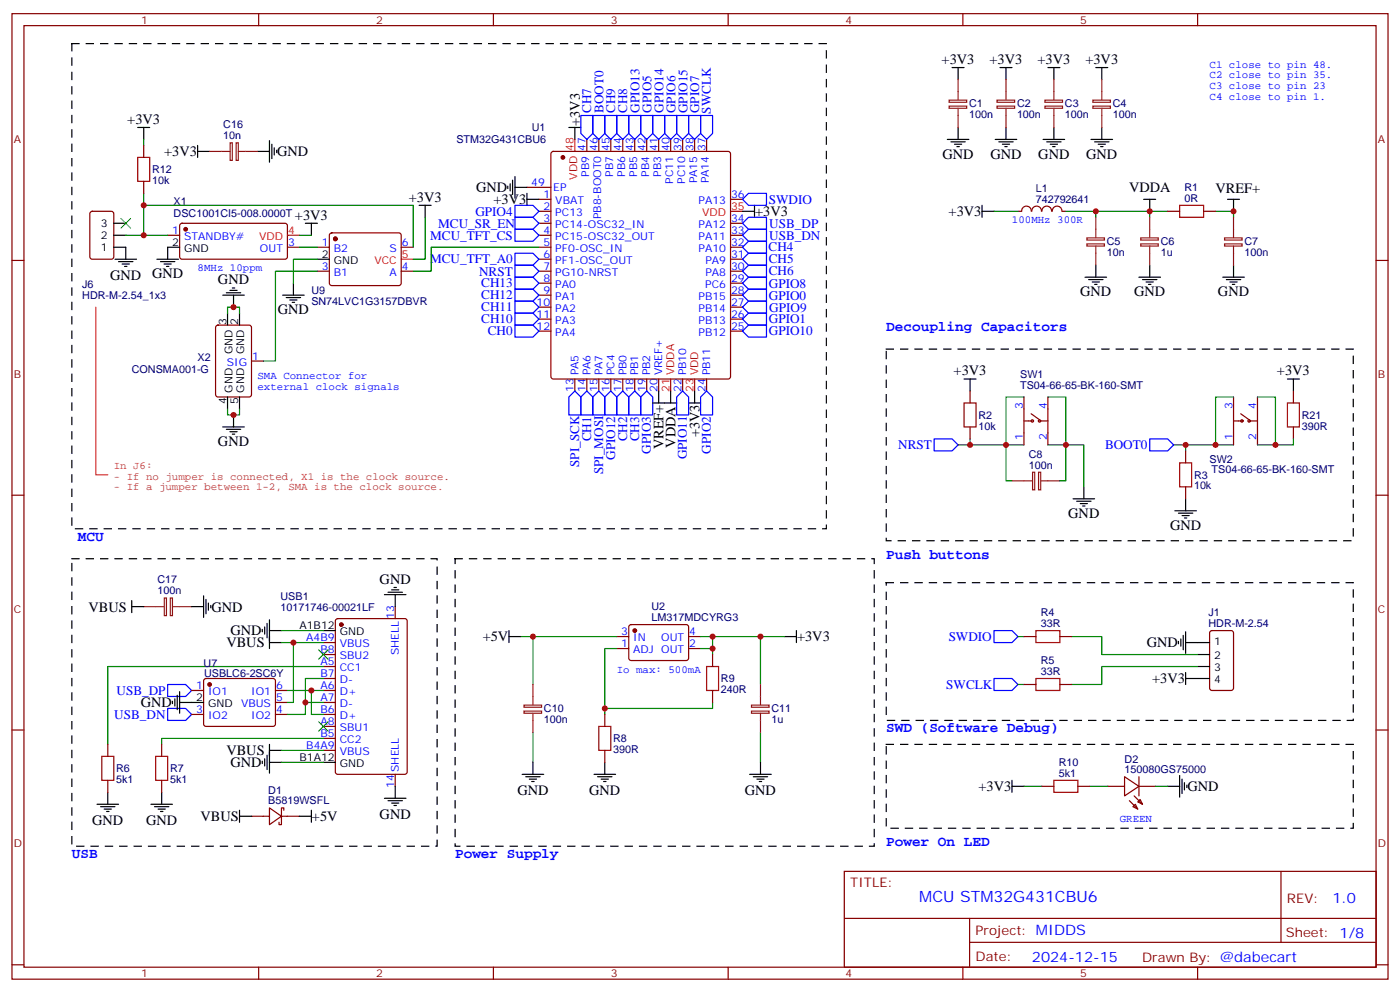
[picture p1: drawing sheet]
<svg xmlns="http://www.w3.org/2000/svg" width="412mm" height="292mm" viewBox="0 0 412 292" stroke-linecap="round" stroke-linejoin="round" font-family="sans-serif">
<g fill="none" stroke="#870000" stroke-width=".35">
<path d="M3.5 4h405.4v284.4h-405.4zM7.1 7.5h398.2v277.3h-398.2zM76.2 4v3.5M145.3 4v3.5M214.5 4v3.5M283.6 4v3.5M352.8 4v3.5M42.3 42.8v3.6M42.3 53.4v3.5M155.2 55.2h7.1M158.7 58.7h3.6M162.5 44.8l.5-.2h51.5l.5 .2 .2 .5v65.6l-.2 .5-.5 .2h-51.5l-.5-.2-.2-.5v-65.6z"/>
<path d="M172.9 41.1v3.5M176.4 41.1v3.5M179.9 41.1v3.5M183.4 41.1v3.5M187 41.1v3.5M190.5 41.1v3.5M194 41.1v3.5M197.6 41.1v3.5M201.1 41.1v3.5M204.6 41.1v3.5M208.1 41.1v3.5M215.2 58.7h3.5"/>
<path d="M3.5 76.7h3.6M26.7 62.4l.5-.2h5.6l.7 .5v12.9l-.4 .7h-5.9l-.7-.4v-13zM49.4 69.3h3.5M53.2 66l.4-.2h30.6l.5 .7-.1 9.4-.6 .4h-30.7l-.4-.7v-9.1zM84.7 72.8h3.5M93.5 72.8h3.5M93.5 79.9h3.5M97.2 68.8l.5-.2h19.8l.5 .2 .2 .5-.1 14.4-.6 .4-20.1-.1-.4-.6v-14.1zM118.2 72.8h3.5M118.2 79.9h3.5M158.7 65.8h3.6M158.7 69.3h3.6"/>
<path d="M158.7 72.8h3.6M158.7 76.3h3.6M158.7 79.9h3.6M158.7 62.2h3.6M215.2 65.8h3.5M215.2 69.3h3.5M215.2 72.8h3.5M215.2 76.3h3.5M215.2 79.9h3.5M299.9 62.2h1M301 62.2a1.41 1.41 0 0 1 1.4-1.5 1.41 1.41 0 0 1 1.4 1.5M304 62.2a1.41 1.41 0 0 1 1.4-1.5 1.41 1.41 0 0 1 1.4 1.5"/>
<path d="M306.9 62.2a1.41 1.41 0 0 1 1.4-1.5 1.41 1.41 0 0 1 1.4 1.5M310 62.2a1.41 1.41 0 0 1 1.4-1.5 1.41 1.41 0 0 1 1.4 1.5M312.9 62.2h1.1M344 62.2h3.5M354.5 62.2h3.6M405.3 76.7h3.6M63.7 96l.5-.3h9.2l.6 .5 .1 20-.5 .7h-9.4l-.6-.5-.1-20zM158.7 83.4h3.6M158.7 86.9h3.6M158.7 90.5h3.6M158.7 94h3.6M158.7 97.5h3.6"/>
<path d="M215.2 83.4h3.5M215.2 86.9h3.5M215.2 90.5h3.5M215.2 94h3.5M215.2 97.5h3.5M74.1 106.3h3.5M169.3 111.6v3.5M172.9 111.6v3.5M176.4 111.6v3.5M179.9 111.6v3.5M183.4 111.6v3.5M187 111.6v3.5"/>
<path d="M190.5 111.6v3.5M194 111.6v3.5M201.1 111.6v3.5M208.1 111.6v3.5M285.8 115.1v3.6M301.6 116.9v14.1M308.7 116.9v14.1M363.4 116.9v14.1M370.4 116.9v14.1M381 115.1v3.6M285.8 125.7v3.6M301.6 124h2.5"/>
<path d="M303.7 121.8l2.5 1.8M306.2 124h2.5M349.2 132.8v3.5M363.4 124h2.4M365.5 121.8l2.4 1.8M367.9 124h2.5M381 125.7v3.6M3.5 145.8h3.6M349.2 143.4v3.5M405.3 145.8h3.6M116.4 178.6v3.6M95.2 189.2h3.6"/>
<path d="M95.2 192.8h3.6M95.2 196.3h3.6M95.2 199.8h3.6M99 182.4l.5-.2h19.7l.7 .4v44.7l-.4 .7h-20l-.7-.4v-44.7zM181.7 191h3.5M181.7 187.5h3.5M185.4 184.1l.5-.2 16.5 .1 .4 .6v9.5l-.7 .4h-16.5l-.4-.7v-9.2zM202.8 191h3.6M202.8 187.5h3.6M209.9 192.8v3.5M301.6 187.5h3.6M312.2 187.5h3.5"/>
<path d="M356.5 185.9l.5-.2h5.7l.6 .4 .1 16.5-.5 .7h-5.9l-.6-.4-.1-16.5zM3.5 215h3.6M31.7 219.2v3.5M47.6 219.2v3.5M56.4 203.3h3.6M56.4 210.4h3.6M60.2 200l.5-.2 20 .1 .4 .6v13l-.7 .4h-20l-.4-.7v-12.7zM81.1 203.3h3.6M81.1 206.9h3.6M81.1 210.4h3.6M95.2 203.3h3.6M95.2 206.9h3.6"/>
<path d="M95.2 210.4h3.6M95.2 213.9h3.6M95.2 217.5h3.6M178.2 210.4v3.5M209.9 203.3v3.6M301.6 201.6h3.6M312.2 201.6h3.5M405.3 215h3.6M31.7 229.8v3.5M47.6 229.8v3.5M79.4 237.9l3.5 2.5-3.5 2.5zM83.6 238.6v-.7h-.7v5h-.7v-.8"/>
<path d="M95.2 221h3.6M116.4 228v3.6M178.2 221v3.5M306.9 231.6h3.5M317.5 231.6h3.5M326.3 231.6h5M331.3 228.7l4.2 2.9-4.2 2.8zM332.7 235.8l2.4 2.5M333.7 237.6l.7-.7 .7 1.4zM334.1 234.4l2.4 2.5M335.1 236.1l.7-.7 .7 1.5zM335.5 231.6h4.9"/>
<path d="M335.5 228.7v5.7M74.1 240.4h5.3M82.9 240.4h5.3M248.7 256.6h156.6v28.2h-156.6zM377.3 256.6v20.9M248.7 270.5h156.5M285.6 277.5h119.6M285.6 270.5v14.1M3.5 284.1h3.6M76.2 284.8v3.6M145.3 284.8v3.6M214.5 284.8v3.6"/>
<path d="M283.6 284.8v3.6M352.8 284.8v3.6M405.3 284.1h3.6"/>
<circle cx="304.1" cy="124" r=".35"/>
<circle cx="306.2" cy="124" r=".35"/>
<circle cx="365.8" cy="124" r=".35"/>
<circle cx="367.9" cy="124" r=".35"/>
</g>
<path d="M169.3 41.1v3.5M84.7 69.3h3.5M118.2 76.3h3.5M215.2 62.2h3.5M197.6 111.6v3.5M204.6 111.6v3.5" fill="none" stroke="#f00" stroke-width=".35"/>
<g fill="#870000" stroke="#870000" stroke-width=".35">
<circle cx="165.8" cy="46.4" r=".53"/>
<circle cx="187" cy="185.7" r=".53"/>
<circle cx="54.7" cy="67.5" r=".53"/>
<circle cx="100.5" cy="183.9" r=".53"/>
<circle cx="61.7" cy="201.6" r=".53"/>
<circle cx="98.8" cy="70.3" r=".53"/>
</g>
<g fill="none" stroke="#000" stroke-width=".35">
<path d="M280.5 19.9h3.5M282.2 19.9v3.5M294.6 19.9h3.5M296.3 19.9v3.5M308.7 19.9h3.5M310.4 19.9v3.5M322.8 19.9h3.5M324.6 19.9v3.5M40.6 37.5h3.5M42.3 37.5v3.6M167.6 37.5h3.5M169.3 37.5v3.6"/>
<path d="M282.2 37.5v3.6M296.3 37.5v3.6M310.4 37.5v3.6M324.6 37.5v3.6M58.2 44.6h3.5M58.2 42.8v3.6M75.8 44.6h3.6M79.4 41.4v6.4M80.1 42.5v4.2M80.8 43.5v2.1M81.5 44.2v.7M149.6 54.8v.7"/>
<path d="M150.3 54.1v2.1M151 53.1v4.2M151.7 55.2h3.5M151.7 52v6.3M155.2 58.7h3.5M155.2 56.9v3.6M279 41.1h6.4M280.1 41.8h4.2M281.2 42.5h2.1M281.9 43.2h.7M293.2 41.1h6.3M294.2 41.8h4.2"/>
<path d="M295.3 42.5h2.1M296 43.2h.7M307.3 41.1h6.3M308.3 41.8h4.3M309.4 42.5h2.1M310.1 43.2h.7M321.4 41.1h6.3M322.4 41.8h4.3M323.5 42.5h2.1M324.2 43.2h.7M336.9 58.7h3.5M338.7 58.7v3.5"/>
<path d="M361.6 58.7h3.5M363.4 58.7v3.5M33.5 72.8h3.5v3.5M33.5 65.8h3.5M33.5 69.3h3.5M33.9 76.3h6.3M34.9 77h4.3M36 77.8h2.1M36.7 78.5h.7M46.2 76.3h6.4M47.3 77h4.2M48.3 77.8h2.1"/>
<path d="M49 78.5h.7M52.9 72.8h-3.5v3.5M90 65.8h3.5M91.7 65.8v3.5M93.5 76.3h3.5M123.5 60.5h3.5M125.2 60.5v3.5M218.7 62.2h3.5M222.2 60.5v3.5M289.3 62.2h3.5M289.3 60.5v3.5M322.8 78.1v3.5"/>
<path d="M338.7 78.1v3.5M363.4 78.1v3.5M65.6 86.9h6.4M66.7 86.2h4.2M67 92.2v3.5M67.7 85.5h2.1M68.4 84.8h.7M68.8 86.9v3.6M70.6 92.2v3.5M83.3 86.9h6.3M84.3 87.6h4.2M85.4 88.3h2.1"/>
<path d="M86.1 89h.7M86.4 83.4v3.5M319.6 81.6h6.4M320.7 82.3h4.2M321.7 83h2.1M322.4 83.7h.7M335.5 81.6h6.3M336.5 82.3h4.3M337.6 83h2.1M338.3 83.7h.7M360.2 81.6h6.3M361.2 82.3h4.3"/>
<path d="M362.3 83h2.1M363 83.7h.7M67 116.9v3.5M70.6 116.9v3.5M192.3 118.7h7M194 115.1v3.6M197.6 115.1v3.6M202.8 118.7h3.6M204.6 115.1v3.6M284 111.6h3.5M285.8 111.6v3.5M379.2 111.6h3.6"/>
<path d="M381 111.6v3.5M65.6 125.7h6.4M66.7 126.4h4.2M67.7 127.1h2.1M68.4 127.8h.7M68.8 122.2v3.5M316.1 146.9h6.3M317.1 147.6h4.3M318.2 148.3h2.1M318.9 149h.7M319.3 143.4v3.5M346.1 150.4h6.3"/>
<path d="M347.1 151.1h4.3M348.2 151.8h2.1M348.9 152.5h.7M349.2 146.9v3.5M38.8 178.6h3.5M38.8 176.9v3.5M56.4 178.6h3.6M60 175.5v6.3M60.7 176.5v4.3M61.4 177.6v2.1M62.1 178.3v.7M113.2 175.1h6.4"/>
<path d="M114.3 174.4h4.2M115.4 173.7h2.1M116.1 173h.7M116.4 175.1v3.5M77.3 185.3v.8M78 184.6v2.2M78.7 183.6v4.2M79.4 189.2h3.5M79.4 185.7h3.5M79.4 182.5v8.5M95.2 185.7h3.6M149.9 187.5h3.6"/>
<path d="M149.9 185.7v3.5M231.1 187.5h3.5M234.6 185.7v3.5M347.1 188.9v.7M347.8 188.2v2.1M348.5 187.1v4.2M349.2 186.1v6.3M349.2 198v3.6M349.2 189.2h7.1M349.2 199.8h7.1M352.8 192.8h3.5M352.8 196.3h3.5"/>
<path d="M50.8 206.5v.7M51.5 205.8v2.1M52.2 204.8v4.2M52.9 206.9h7.1M52.9 203.7v6.3M79.4 219.2v8.5M28.6 236.9h6.3M29.6 237.6h4.3M30.7 238.3h2.1M31.4 239h.7M31.7 233.3v3.6M44.4 236.9h6.4"/>
<path d="M45.5 237.6h4.2M46.6 238.3h2.1M47.3 239h.7M47.6 233.3v3.6M70.6 238.6v3.5M77.3 224.2v.7M78 223.4v2.2M78.7 222.4v4.2M79.4 221h3.5M79.4 224.5h3.5M91.7 238.6v3.5M95.2 224.5h3.6"/>
<path d="M113.2 235.1h6.4M114.3 235.8h4.2M115.4 236.5h2.1M116.1 237.2h.7M116.4 231.6v3.5M153.8 228h6.4M154.9 228.7h4.2M155.9 229.4h2.1M156.6 230.2h.7M157 224.5v3.5M175 228h6.3M176 228.7h4.3"/>
<path d="M177.1 229.4h2.1M177.8 230.2h.7M178.2 224.5v3.5M220.8 228h6.4M221.9 228.7h4.2M223 229.4h2.1M223.7 230.2h.7M224 224.5v3.5M298.1 231.6h3.5M298.1 229.8v3.5M344 231.6h3.5M347.5 228.4v6.3"/>
<path d="M348.2 229.4v4.3M348.9 230.5v2.1M349.6 231.2v.7M70.6 240.4h3.5M88.2 240.4h3.5"/>
</g>
<g fill="none" stroke="#008700" stroke-width=".35">
<path d="M42.3 41.1v1.7M42.3 56.9v12.4M37 69.3h12.4M42.3 60.5h79.4v12.3M88.2 69.3h3.5M88.2 72.8h5.3M93.5 76.3h-7.1v7.1M93.5 79.9h-12.4v26.4h-3.5M125.2 64v12.3h-3.5M158.7 72.8h-31.7v7.1h-5.3M292.8 62.2h7.1M314 62.2h8.8v1.8"/>
<path d="M322.8 62.2h15.9v1.8M338.7 62.2h5.3M358.1 62.2h5.3v1.8M67 92.2v-1.7h3.6v1.7M301.6 116.9h-5.3v24.7h1.8M308.7 116.9h5.3v24.7h-1.8M363.4 116.9h-5.3v14.1M370.4 116.9h5.3v14.1M67 120.4v1.8h3.6v-1.8M282.2 131h3.6M285.8 129.3v1.7h15.8M308.7 131h10.6v12.4"/>
<path d="M345.7 131h3.5v1.8M349.2 131h14.2M381 129.3v1.7h-10.6M82.9 185.7h12.3M82.9 189.2h12.3M86.4 189.2v17.7h-1.7M95.2 196.3h-63.5v22.9M95.2 199.8h-5.2v10.6h-5.3M153.5 187.5h28.2M157 187.5v14.1M181.7 191h-3.5v19.4M206.4 191h3.5v1.8"/>
<path d="M206.4 187.5h3.5v3.5M209.9 187.5h14.1v14.1M224 187.5h7.1M299.9 187.5h1.7M315.7 187.5h8.9v5.3h28.2M352.8 196.3h-28.2v5.3h-8.9M84.7 203.3h10.5M90 206.9h5.2M91.7 203.3v7.1h3.5M95.2 217.5h-47.6v1.7M157 215.7v8.8M209.9 206.9v1.7h-31.7"/>
<path d="M224 215.7v8.8M299.9 201.6h1.7M82.9 221h12.3M82.9 224.5h12.3M301.6 231.6h5.3M321 231.6h5.3M340.4 231.6h3.6"/>
</g>
<g fill="none" stroke="#00f" stroke-width=".35">
<path d="M171.1 34h3.5v5.3l-1.7 1.8-1.8-1.8zM174.6 34h3.6v5.3l-1.8 1.8-1.8-1.8zM178.2 34h3.5v5.3l-1.8 1.8-1.7-1.8zM181.7 34h3.5v5.3l-1.8 1.8-1.7-1.8zM185.2 34h3.5v5.3l-1.7 1.8-1.8-1.8zM188.7 34h3.6v5.3l-1.8 1.8-1.8-1.8zM192.3 34h3.5v5.3l-1.8 1.8-1.7-1.8zM195.8 34h3.5v5.3l-1.7 1.8-1.8-1.8zM199.3 34h3.5v5.3l-1.7 1.8-1.8-1.8zM202.8 34h3.6v5.3l-1.8 1.8-1.8-1.8zM206.4 34h3.5v5.3l-1.8 1.8-1.7-1.8zM218.7 58.7l1.8-1.8h5.3v3.6h-5.3z"/>
<path d="M151.7 78.1h5.3l1.7 1.8-1.7 1.7h-5.3zM151.7 64h5.3l1.7 1.8-1.7 1.7h-5.3zM151.7 60.5h5.3l1.7 1.7-1.7 1.8h-5.3zM151.7 67.5h5.3l1.7 1.8-1.7 1.7h-5.3zM151.7 74.6h5.3l1.7 1.7-1.7 1.8h-5.3zM218.7 65.8l1.8-1.8h5.3v3.5h-5.3zM218.7 69.3l1.8-1.8h5.3v3.5h-5.3zM218.7 79.9l1.8-1.8h5.3v3.5h-5.3zM218.7 76.3l1.8-1.7h5.3v3.5h-5.3zM218.7 72.8l1.8-1.8h5.3v3.6h-5.3zM151.7 81.6h5.3l1.7 1.8-1.7 1.8h-5.3zM151.7 85.2h5.3l1.7 1.7-1.7 1.8h-5.3z"/>
<path d="M151.7 88.7h5.3l1.7 1.8-1.7 1.7h-5.3zM151.7 92.2h5.3l1.7 1.8-1.7 1.7h-5.3zM151.7 95.7h5.3l1.7 1.8-1.7 1.8h-5.3zM218.7 97.5l1.8-1.8h5.3v3.6h-5.3zM218.7 94l1.8-1.8h5.3v3.5h-5.3zM218.7 90.5l1.8-1.8h5.3v3.5h-5.3zM218.7 86.9l1.8-1.7h5.3v3.5h-5.3zM218.7 83.4l1.8-1.8h5.3v3.6h-5.3zM169.3 115.1l1.8 1.8v5.3h-3.5v-5.3zM172.9 115.1l1.7 1.8v5.3h-3.5v-5.3zM174.6 116.9l1.8-1.8 1.8 1.8v5.3h-3.6zM179.9 115.1l1.8 1.8v5.3h-3.5v-5.3z"/>
<path d="M183.4 115.1l1.8 1.8v5.3h-3.5v-5.3zM187 115.1l1.7 1.8v5.3h-3.5v-5.3zM190.5 115.1l1.8 1.8v5.3h-3.6v-5.3zM201.1 115.1l1.7 1.8v5.3h-3.5v-5.3zM208.1 115.1l1.8 1.8v5.3h-3.5v-5.3zM275.2 129.3h5.3l1.7 1.7-1.7 1.8h-5.3zM338.7 129.3h5.3l1.7 1.7-1.7 1.8h-5.3zM292.8 185.7h5.3l1.8 1.8-1.8 1.7h-5.3zM292.8 199.8h5.3l1.8 1.8-1.8 1.7h-5.3zM49.4 208.6h5.3l1.7 1.8-1.7 1.8h-5.3zM49.4 201.6h5.3l1.7 1.7-1.7 1.8h-5.3z"/>
</g>
<path d="M21.2 12.8h222.2v142.9h-222.2zM261.1 102.8h137.5v56.4h-137.5zM21.2 164.5h107.6v84.7h-107.6zM134.1 164.5h123.4v84.7h-123.4zM261.1 171.6h137.5v40.6h-137.5zM261.1 219.2h137.5v24.7h-137.5z" fill="none" stroke="#000" stroke-width=".35" stroke-dasharray="2.1 2.1"/>
<path d="M35.6 64.3l2.9 2.9M38.5 64.3l-2.9 2.9M93.8 191.3l2.9 2.9M96.7 191.3l-2.9 2.9M93.8 212.5l2.9 2.8M96.7 212.5l-2.9 2.8" fill="none" stroke="#3c3" stroke-width=".35"/>
<path d="M28.2 90.5v49.3h3.5" fill="none" stroke="#c33" stroke-width=".35"/>
<g fill="none" stroke="#8c2424" stroke-width=".35">
<path d="M279.6 29.5h5.2v.6h-5.2zM279.6 31.3h5.2v.6h-5.2zM282.2 23.4v6M282.2 31.9v5.6M293.7 29.5h5.2v.6h-5.2zM293.7 31.3h5.2v.6h-5.2zM296.3 23.4v6M296.3 31.9v5.6M307.8 29.5h5.2v.6h-5.2zM307.8 31.3h5.2v.6h-5.2zM310.4 23.4v6M310.4 31.9v5.6"/>
<path d="M321.9 29.5h5.2v.6h-5.2zM321.9 31.3h5.2v.6h-5.2zM324.6 23.4v6M324.6 31.9v5.6M61.7 44.6h6M67.8 42.1h.6v5.1h-.6zM69.6 42.1h.6v5.1h-.6zM70.2 44.6h5.6M320.1 70.1h5.2v.6h-5.2zM320.1 71.8h5.2v.7h-5.2zM322.8 64v6M322.8 72.5v5.6"/>
<path d="M336 70.1h5.2v.6h-5.2zM336 71.8h5.2v.7h-5.2zM338.7 64v6M338.7 72.5v5.6M360.7 70.1h5.2v.6h-5.2zM360.7 71.8h5.2v.7h-5.2zM363.4 64v6M363.4 72.5v5.6M304.2 139.1h.6v5.2h-.6zM305.9 139.1h.7v5.2h-.7zM298.1 141.6h6M306.6 141.6h5.6"/>
<path d="M42.3 178.6h6M48.4 176.1h.6v5.2h-.6zM50.2 176.1h.6v5.2h-.6zM50.8 178.6h5.6M154.3 207.6h5.2v.7h-5.2zM154.3 209.4h5.2v.6h-5.2zM157 201.6v6M157 210v5.7M221.4 207.6h5.2v.7h-5.2zM221.4 209.4h5.2v.6h-5.2zM224 201.6v6M224 210v5.7"/>
</g>
<path d="M40.6 46.4h3.5v7h-3.5zM347.5 60.5h7v3.5h-7zM284 118.7h3.5v7h-3.5zM379.2 118.7h3.6v7h-3.6zM347.5 136.3h3.5v7.1h-3.5zM208.1 196.3h3.6v7h-3.6zM305.2 185.7h7v3.5h-7zM305.2 199.8h7v3.5h-7zM176.4 213.9h3.5v7.1h-3.5zM30 222.7h3.5v7.1h-3.5zM45.9 222.7h3.5v7.1h-3.5zM310.4 229.8h7.1v3.5h-7.1z" fill="none" stroke="#a10000" stroke-width=".35"/>
<g fill="#c00">
<circle cx="322.8" cy="62.2" r=".88"/>
<circle cx="338.7" cy="62.2" r=".88"/>
<circle cx="285.8" cy="131" r=".88"/>
<circle cx="349.3" cy="131" r=".88"/>
<circle cx="157" cy="187.5" r=".88"/>
<circle cx="209.9" cy="191" r=".88"/>
<circle cx="178.2" cy="208.6" r=".88"/>
<circle cx="209.9" cy="187.5" r=".88"/>
<circle cx="224" cy="187.5" r=".88"/>
<circle cx="68.8" cy="122.2" r=".88"/>
<circle cx="68.8" cy="90.5" r=".88"/>
<circle cx="42.3" cy="69.3" r=".88"/>
<circle cx="296.3" cy="131" r=".88"/>
<circle cx="314" cy="131" r=".88"/>
<circle cx="358.1" cy="131" r=".88"/>
<circle cx="363.4" cy="62.2" r=".88"/>
<circle cx="375.7" cy="131" r=".88"/>
<circle cx="86.4" cy="189.2" r=".88"/>
<circle cx="90" cy="206.9" r=".88"/>
<circle cx="91.7" cy="203.3" r=".88"/>
<circle cx="42.3" cy="60.5" r=".88"/>
</g>
<text font-size="4.6" fill="#00f" x="270.8" y="265.6">MCU STM32G431CBU6</text>
<g font-size="4.2">
<text x="277.4" y="18.8">+3V3</text>
<text x="291.5" y="18.8">+3V3</text>
<text x="305.6" y="18.8">+3V3</text>
<text x="319.7" y="18.8">+3V3</text>
<text x="37.5" y="36.4">+3V3</text>
<text x="170.8" y="37.1" transform="rotate(-90 170.8 37.1)">+3V3</text>
<text x="48.4" y="46">+3V3</text>
<text x="81.7" y="46">GND</text>
<text x="277.6" y="46.7">GND</text>
<text x="291.7" y="46.7">GND</text>
<text x="305.9" y="46.7">GND</text>
<text x="320" y="46.7">GND</text>
<text x="120.4" y="59.4">+3V3</text>
<text x="140.2" y="56.6">GND</text>
<text x="332.6" y="56.6">VDDA</text>
<text x="358.1" y="56.9">VREF+</text>
<text x="86.9" y="64.7">+3V3</text>
<text x="145.4" y="60.1">+3V3</text>
<text x="222.4" y="63.7">+3V3</text>
<text x="279.4" y="63.7">+3V3</text>
<text x="32.5" y="82.4">GND</text>
<text x="44.8" y="82">GND</text>
<text x="64.2" y="83.7">GND</text>
<text x="318.2" y="87.3">GND</text>
<text x="334.1" y="87.3">GND</text>
<text x="358.8" y="87.3">GND</text>
<text x="81.8" y="92.6">GND</text>
<text x="280.9" y="110.5">+3V3</text>
<text x="376.2" y="110.5">+3V3</text>
<text x="64.2" y="131.4">GND</text>
<text x="199" y="131.9" transform="rotate(-90 199 131.9)">VDDA</text>
<text x="206.1" y="128.8" transform="rotate(-90 206.1 128.8)">+3V3</text>
<text x="195.5" y="132.3" transform="rotate(-90 195.5 132.3)">VREF+</text>
<text x="314.7" y="152.5">GND</text>
<text x="344.7" y="156.1">GND</text>
<text x="111.8" y="171.9">GND</text>
<text x="26.1" y="180.1">VBUS</text>
<text x="62.3" y="180.1">GND</text>
<text x="66.7" y="190.7">VBUS</text>
<text x="67.9" y="187.1">GND</text>
<text x="142.2" y="188.9">+5V</text>
<text x="234.8" y="188.9">+3V3</text>
<text x="337.8" y="190.7">GND</text>
<text x="339.4" y="201.3">+3V3</text>
<text x="41.5" y="208.3">GND</text>
<text x="66.7" y="222.4">VBUS</text>
<text x="67.9" y="225.9">GND</text>
<text x="288.2" y="233">+3V3</text>
<text x="349.8" y="233">GND</text>
<text x="152.4" y="234.1">GND</text>
<text x="173.6" y="234.1">GND</text>
<text x="219.4" y="234.1">GND</text>
<text x="27.2" y="243">GND</text>
<text x="43" y="243">GND</text>
<text x="59.1" y="241.8">VBUS</text>
<text x="91.9" y="241.8">+5V</text>
<text x="111.8" y="241.2">GND</text>
</g>
<g font-size="4.2" fill="#00f">
<text x="261.1" y="97.5">Decoupling Capacitors</text>
<text x="22.9" y="159.2">MCU</text>
<text x="261.1" y="164.5">Push buttons</text>
<text x="261.1" y="215.7">SWD (Software Debug)</text>
<text x="261.1" y="249.2">Power On LED</text>
<text x="21.2" y="252.7">USB</text>
<text x="134.1" y="252.7">Power Supply</text>
<text x="392.5" y="265.9">1.0</text>
<text x="304" y="283.2">2024-12-15</text>
</g>
<g font-size="3.9" fill="#00f">
<text x="174.1" y="33.3" transform="rotate(-90 174.1 33.3)">CH7</text>
<text x="177.8" y="33.3" transform="rotate(-90 177.8 33.3)">BOOT0</text>
<text x="181.2" y="33.3" transform="rotate(-90 181.2 33.3)">CH9</text>
<text x="184.7" y="33.3" transform="rotate(-90 184.7 33.3)">CH8</text>
<text x="188.4" y="33.2" transform="rotate(-90 188.4 33.2)">GPIO13</text>
<text x="191.9" y="33.2" transform="rotate(-90 191.9 33.2)">GPIO5</text>
<text x="195.5" y="33.2" transform="rotate(-90 195.5 33.2)">GPIO14</text>
<text x="199" y="33.3" transform="rotate(-90 199 33.3)">GPIO6</text>
<text x="202.5" y="33.3" transform="rotate(-90 202.5 33.3)">GPIO15</text>
<text x="206" y="33.3" transform="rotate(-90 206 33.3)">GPIO7</text>
<text x="209.4" y="33.5" transform="rotate(-90 209.4 33.5)">SWCLK</text>
<text x="226.5" y="60">SWDIO</text>
<text x="140" y="63.5">GPIO4</text>
<text x="126.7" y="70.5">MCU_TFT_CS</text>
<text x="129.1" y="67.1">MCU_SR_EN</text>
<text x="226.6" y="70.6">USB_DN</text>
<text x="226.6" y="67.1">USB_DP</text>
<text x="126.7" y="77.6">MCU_TFT_A0</text>
<text x="226.4" y="74">CH4</text>
<text x="226.5" y="77.5">CH5</text>
<text x="141.1" y="81.1">NRST</text>
<text x="226.5" y="81.1">CH6</text>
<text x="141.8" y="84.6">CH13</text>
<text x="141.8" y="88.2">CH12</text>
<text x="226.5" y="88.3">GPIO0</text>
<text x="226.5" y="84.7">GPIO8</text>
<text x="141.8" y="91.7">CH11</text>
<text x="141.8" y="95.2">CH10</text>
<text x="226.5" y="95.2">GPIO1</text>
<text x="226.6" y="91.9">GPIO9</text>
<text x="143.7" y="98.8">CH0</text>
<text x="226.5" y="98.8">GPIO10</text>
<text x="174.1" y="130" transform="rotate(-90 174.1 130)">CH1</text>
<text x="184.7" y="130" transform="rotate(-90 184.7 130)">CH2</text>
<text x="188.2" y="130" transform="rotate(-90 188.2 130)">CH3</text>
<text x="170.6" y="137.5" transform="rotate(-90 170.6 137.5)">SPI_SCK</text>
<text x="181.2" y="135.4" transform="rotate(-90 181.2 135.4)">GPIO12</text>
<text x="191.8" y="133.6" transform="rotate(-90 191.8 133.6)">GPIO3</text>
<text x="202.3" y="135.3" transform="rotate(-90 202.3 135.3)">GPIO11</text>
<text x="209.4" y="133.6" transform="rotate(-90 209.4 133.6)">GPIO2</text>
<text x="264.6" y="132.3">NRST</text>
<text x="325.5" y="132.2">BOOT0</text>
<text x="177.6" y="139.6" transform="rotate(-90 177.6 139.6)">SPI_MOSI</text>
<text x="279.4" y="188.7">SWDIO</text>
<text x="278.8" y="202.8">SWCLK</text>
<text x="34.3" y="204.6">USB_DP</text>
<text x="33.7" y="211.6">USB_DN</text>
</g>
<g font-size="3.9" fill="#800">
<text x="250.5" y="261.2">TITLE:</text>
<text x="379.1" y="265.9">REV:</text>
<text x="287.4" y="275.4">Project: MIDDS</text>
<text x="378.7" y="276">Sheet: 1/8</text>
<text x="287.4" y="283.1">Date:</text>
<text x="336.4" y="283.2">Drawn By: @dabecart</text>
</g>
<g font-size="3.2" fill="#800">
<text x="41.6" y="7">1</text>
<text x="110.8" y="7">2</text>
<text x="179.9" y="7">3</text>
<text x="249.1" y="7">4</text>
<text x="318.2" y="7">5</text>
<text x="4.1" y="42.1">A</text>
<text x="405.9" y="42.1">A</text>
<text x="4.1" y="111.3">B</text>
<text x="405.9" y="111.3">B</text>
<text x="4.1" y="180.4">C</text>
<text x="405.9" y="180.4">C</text>
<text x="4.1" y="249.6">D</text>
<text x="405.9" y="249.6">D</text>
<text x="41.6" y="287.8">1</text>
<text x="110.8" y="287.8">2</text>
<text x="179.9" y="287.8">3</text>
<text x="249.1" y="287.8">4</text>
<text x="318.2" y="287.8">5</text>
</g>
<g font-size="3.2" fill="#00f">
<text x="356.3" y="19.9">C1 close to pin 48.</text>
<text x="356.3" y="23.1">C2 close to pin 35.</text>
<text x="356.3" y="26.2">C3 close to pin 23</text>
<text x="356.3" y="29.4">C4 close to pin 1.</text>
<text x="172.5" y="44.4" transform="rotate(-90 172.5 44.4)">47</text>
<text x="176" y="44.4" transform="rotate(-90 176 44.4)">46</text>
<text x="179.6" y="44.4" transform="rotate(-90 179.6 44.4)">45</text>
<text x="183.1" y="44.4" transform="rotate(-90 183.1 44.4)">44</text>
<text x="186.6" y="44.4" transform="rotate(-90 186.6 44.4)">43</text>
<text x="190.1" y="44.4" transform="rotate(-90 190.1 44.4)">42</text>
<text x="193.7" y="44.4" transform="rotate(-90 193.7 44.4)">41</text>
<text x="197.2" y="44.4" transform="rotate(-90 197.2 44.4)">40</text>
<text x="200.7" y="44.4" transform="rotate(-90 200.7 44.4)">39</text>
<text x="204.3" y="44.4" transform="rotate(-90 204.3 44.4)">38</text>
<text x="207.8" y="44.4" transform="rotate(-90 207.8 44.4)">37</text>
<text x="173.6" y="52" transform="rotate(-90 173.6 52)">PB9</text>
<text x="180.6" y="52" transform="rotate(-90 180.6 52)">PB7</text>
<text x="184.1" y="52" transform="rotate(-90 184.1 52)">PB6</text>
<text x="187.7" y="52" transform="rotate(-90 187.7 52)">PB5</text>
<text x="191.2" y="52" transform="rotate(-90 191.2 52)">PB4</text>
<text x="194.7" y="52" transform="rotate(-90 194.7 52)">PB3</text>
<text x="156.5" y="54.8">49</text>
<text x="160.1" y="58.3">1</text>
<text x="163" y="56.2">EP</text>
<text x="198.3" y="54.1" transform="rotate(-90 198.3 54.1)">PC11</text>
<text x="201.8" y="54.1" transform="rotate(-90 201.8 54.1)">PC10</text>
<text x="205.3" y="54" transform="rotate(-90 205.3 54)">PA15</text>
<text x="208.8" y="54" transform="rotate(-90 208.8 54)">PA14</text>
<text x="215.4" y="58.3">36</text>
<text x="160.1" y="65.4">3</text>
<text x="160.1" y="61.9">2</text>
<text x="163.6" y="63.6">PC13</text>
<text x="163.6" y="60.1">VBAT</text>
<text x="177.1" y="64.6" transform="rotate(-90 177.1 64.6)">PB8-BOOT0</text>
<text x="205.8" y="60.1">PA13</text>
<text x="215.4" y="65.4">34</text>
<text x="298.1" y="65.8">100MHz 300R</text>
<text x="50.7" y="68.9">1</text>
<text x="54.2" y="70.7">STANDBY#</text>
<text x="160.1" y="68.9">4</text>
<text x="163.6" y="70.7">PC15-OSC32_OUT</text>
<text x="163.6" y="67.2">PC14-OSC32_IN</text>
<text x="205.8" y="67.2">PA12</text>
<text x="205.8" y="70.7">PA11</text>
<text x="215.4" y="68.9">33</text>
<text x="76.6" y="74.2">OUT</text>
<text x="84.8" y="72.5">3</text>
<text x="94.8" y="72.5">1</text>
<text x="98.3" y="74.2">B2</text>
<text x="114.7" y="74.2">S</text>
<text x="118.4" y="72.5">6</text>
<text x="160.1" y="76">6</text>
<text x="160.1" y="72.5">5</text>
<text x="163.6" y="77.8">PF1-OSC_OUT</text>
<text x="163.6" y="74.2">PF0-OSC_IN</text>
<text x="205.8" y="74.2">PA10</text>
<text x="207.8" y="77.8">PA9</text>
<text x="215.4" y="72.5">32</text>
<text x="215.4" y="76">31</text>
<text x="58.2" y="79.9">8MHz 10ppm</text>
<text x="94.8" y="79.5">3</text>
<text x="98.3" y="81.3">B1</text>
<text x="114.7" y="81.3">A</text>
<text x="118.4" y="79.5">4</text>
<text x="160.1" y="83">8</text>
<text x="160.1" y="79.5">7</text>
<text x="163.6" y="81.3">PG10-NRST</text>
<text x="207.8" y="81.3">PA8</text>
<text x="215.4" y="79.5">30</text>
<text x="215.4" y="83">29</text>
<text x="160.1" y="86.6">9</text>
<text x="163.6" y="88.3">PA1</text>
<text x="163.6" y="84.8">PA0</text>
<text x="205.8" y="88.3">PB15</text>
<text x="207.7" y="84.8">PC6</text>
<text x="215.4" y="86.6">28</text>
<text x="158.1" y="93.6">11</text>
<text x="158.1" y="90.1">10</text>
<text x="163.6" y="95.4">PA3</text>
<text x="163.6" y="91.9">PA2</text>
<text x="205.8" y="91.9">PB14</text>
<text x="205.8" y="95.4">PB13</text>
<text x="215.4" y="90.1">27</text>
<text x="215.4" y="93.6">26</text>
<text x="158.1" y="97.2">12</text>
<text x="163.6" y="98.9">PA4</text>
<text x="205.8" y="98.9">PB12</text>
<text x="215.4" y="97.2">25</text>
<text x="66.8" y="107.7">SIG</text>
<text x="74.3" y="106">1</text>
<text x="75.8" y="111.6">SMA Connector for</text>
<text x="170.4" y="110.6" transform="rotate(-90 170.4 110.6)">PA5</text>
<text x="173.9" y="110.6" transform="rotate(-90 173.9 110.6)">PA6</text>
<text x="177.4" y="110.6" transform="rotate(-90 177.4 110.6)">PA7</text>
<text x="181" y="110.6" transform="rotate(-90 181 110.6)">PC4</text>
<text x="184.5" y="110.6" transform="rotate(-90 184.5 110.6)">PB0</text>
<text x="188" y="110.6" transform="rotate(-90 188 110.6)">PB1</text>
<text x="191.6" y="110.6" transform="rotate(-90 191.6 110.6)">PB2</text>
<text x="195.1" y="110.6" transform="rotate(-90 195.1 110.6)">VREF+</text>
<text x="202.1" y="110.6" transform="rotate(-90 202.1 110.6)">PB10</text>
<text x="209.2" y="110.6" transform="rotate(-90 209.2 110.6)">PB11</text>
<text x="75.8" y="114.8">external clock signals</text>
<text x="169" y="115.5" transform="rotate(-90 169 115.5)">13</text>
<text x="172.5" y="115.5" transform="rotate(-90 172.5 115.5)">14</text>
<text x="176" y="115.5" transform="rotate(-90 176 115.5)">15</text>
<text x="179.6" y="115.5" transform="rotate(-90 179.6 115.5)">16</text>
<text x="183.1" y="115.5" transform="rotate(-90 183.1 115.5)">17</text>
<text x="186.6" y="115.5" transform="rotate(-90 186.6 115.5)">18</text>
<text x="190.1" y="115.5" transform="rotate(-90 190.1 115.5)">19</text>
<text x="193.7" y="115.5" transform="rotate(-90 193.7 115.5)">20</text>
<text x="200.7" y="115.5" transform="rotate(-90 200.7 115.5)">22</text>
<text x="207.8" y="115.5" transform="rotate(-90 207.8 115.5)">24</text>
<text x="301.3" y="120.4" transform="rotate(-90 301.3 120.4)">3</text>
<text x="308.3" y="120.4" transform="rotate(-90 308.3 120.4)">4</text>
<text x="363" y="120.4" transform="rotate(-90 363 120.4)">3</text>
<text x="370.1" y="120.4" transform="rotate(-90 370.1 120.4)">4</text>
<text x="301.3" y="129.5" transform="rotate(-90 301.3 129.5)">1</text>
<text x="308.3" y="129.5" transform="rotate(-90 308.3 129.5)">2</text>
<text x="363" y="129.5" transform="rotate(-90 363 129.5)">1</text>
<text x="370.1" y="129.5" transform="rotate(-90 370.1 129.5)">2</text>
<text x="116.1" y="182.2" transform="rotate(-90 116.1 182.2)">13</text>
<text x="90.2" y="188.9">A4B9</text>
<text x="100.1" y="190.6">VBUS</text>
<text x="183" y="190.6">1</text>
<text x="183" y="187.1">3</text>
<text x="186.5" y="188.9">IN</text>
<text x="194.8" y="188.9">OUT</text>
<text x="203" y="190.6">2</text>
<text x="203" y="187.1">4</text>
<text x="94.4" y="192.4">B8</text>
<text x="94.4" y="195.9">A5</text>
<text x="100.1" y="194.2">SBU2</text>
<text x="100.1" y="197.7">CC1</text>
<text x="117.5" y="193" transform="rotate(-90 117.5 193)">SHELL</text>
<text x="186.5" y="192.4">ADJ OUT</text>
<text x="57.8" y="203">1</text>
<text x="81.3" y="203">6</text>
<text x="94.4" y="199.5">B7</text>
<text x="94.4" y="203">A6</text>
<text x="100.1" y="201.2">D-</text>
<text x="181.7" y="198">Io max: 500mA</text>
<text x="61.3" y="204.8">IO1</text>
<text x="71" y="208.3">VBUS</text>
<text x="74" y="204.8">IO1</text>
<text x="81.3" y="206.5">5</text>
<text x="94.4" y="206.5">A7</text>
<text x="100.1" y="204.8">D+</text>
<text x="100.1" y="208.3">D-</text>
<text x="57.8" y="210">3</text>
<text x="61.3" y="211.8">IO2</text>
<text x="74" y="211.8">IO2</text>
<text x="81.3" y="210">4</text>
<text x="94.4" y="210">B6</text>
<text x="94.4" y="213.6">A8</text>
<text x="100.1" y="211.8">D+</text>
<text x="100.1" y="215.3">SBU1</text>
<text x="90.2" y="220.6">B4A9</text>
<text x="94.4" y="217.1">B5</text>
<text x="100.1" y="218.9">CC2</text>
<text x="100.1" y="222.4">VBUS</text>
<text x="117.5" y="227.3" transform="rotate(-90 117.5 227.3)">SHELL</text>
<text x="116.1" y="232.1" transform="rotate(-90 116.1 232.1)">14</text>
<text x="329.8" y="242.1">GREEN</text>
</g>
<g font-size="3.2" fill="#000080">
<text x="285.5" y="34.8">100n</text>
<text x="285.5" y="31.7">C1</text>
<text x="299.6" y="34.8">100n</text>
<text x="299.6" y="31.7">C2</text>
<text x="313.7" y="34.8">100n</text>
<text x="313.7" y="31.7">C3</text>
<text x="327.8" y="34.8">100n</text>
<text x="327.8" y="31.7">C4</text>
<text x="65.8" y="41">10n</text>
<text x="65.8" y="37.8">C16</text>
<text x="156.6" y="38.7">U1</text>
<text x="134.4" y="42.2">STM32G431CBU6</text>
<text x="44.8" y="51">R12</text>
<text x="44.8" y="54.2">10k</text>
<text x="305.1" y="59.6">742792641</text>
<text x="305.1" y="56.5">L1</text>
<text x="348.9" y="59.4">0R</text>
<text x="348.9" y="56.2">R1</text>
<text x="51.2" y="64">DSC1001CI5-008.0000T</text>
<text x="51.2" y="60.5">X1</text>
<text x="326" y="75.3">10n</text>
<text x="326" y="72.2">C5</text>
<text x="341.9" y="75.3">1u</text>
<text x="341.9" y="72.2">C6</text>
<text x="366.6" y="75.3">100n</text>
<text x="366.6" y="72.2">C7</text>
<text x="24.2" y="88.1">HDR-M-2.54_1x3</text>
<text x="24.2" y="84.9">J6</text>
<text x="91.7" y="89.8">SN74LVC1G3157DBVR</text>
<text x="91.7" y="86.6">U9</text>
<text x="58.2" y="106.3">X2</text>
<text x="38.8" y="109.9">CONSMA001-G</text>
<text x="300.5" y="111.3">SW1</text>
<text x="300.5" y="114.5">TS04-66-65-BK-160-SMT</text>
<text x="288.2" y="123.4">R2</text>
<text x="383.5" y="123.4">R21</text>
<text x="288.2" y="126.5">10k</text>
<text x="383.5" y="126.5">390R</text>
<text x="303" y="134.8">C8</text>
<text x="356.3" y="136.3">SW2</text>
<text x="303" y="138">100n</text>
<text x="351.7" y="141">R3</text>
<text x="356.9" y="139.2">TS04-66-65-BK-160-SMT</text>
<text x="351.7" y="144.1">10k</text>
<text x="46.4" y="171.8">C17</text>
<text x="46.4" y="175">100n</text>
<text x="82.6" y="179.8">10171746-00021LF</text>
<text x="82.6" y="176.6">USB1</text>
<text x="191.9" y="179.6">U2</text>
<text x="191.9" y="182.8">LM317MDCYRG3</text>
<text x="306.6" y="184.6">33R</text>
<text x="306.6" y="181.4">R4</text>
<text x="356" y="184.6">HDR-M-2.54</text>
<text x="356" y="181.4">J1</text>
<text x="60" y="196.3">U7</text>
<text x="306.6" y="195.5">R5</text>
<text x="60.1" y="199.2">USBLC6-2SC6Y</text>
<text x="212.4" y="201">R9</text>
<text x="306.6" y="198.8">33R</text>
<text x="160.2" y="209.8">C10</text>
<text x="212.4" y="204.1">240R</text>
<text x="227.3" y="209.8">C11</text>
<text x="160.2" y="212.9">100n</text>
<text x="227.3" y="212.9">1u</text>
<text x="180.6" y="221.8">390R</text>
<text x="180.6" y="218.6">R8</text>
<text x="34.2" y="227.4">R6</text>
<text x="50.1" y="227.4">R7</text>
<text x="311.9" y="225.5">R10</text>
<text x="331.3" y="227.7">150080GS75000</text>
<text x="331.3" y="224.6">D2</text>
<text x="34.2" y="230.6">5k1</text>
<text x="50.1" y="230.6">5k1</text>
<text x="79" y="233.7">D1</text>
<text x="311.9" y="228.7">5k1</text>
<text x="79" y="236.9">B5819WSFL</text>
</g>
<g font-size="3.2" fill="#f00">
<text x="169" y="44.4" transform="rotate(-90 169 44.4)">48</text>
<text x="170" y="53" transform="rotate(-90 170 53)">VDD</text>
<text x="206.8" y="63.6">VDD</text>
<text x="215.4" y="61.9">35</text>
<text x="76.3" y="70.7">VDD</text>
<text x="84.8" y="68.9">4</text>
<text x="110.3" y="77.8">VCC</text>
<text x="118.4" y="76">5</text>
<text x="198.6" y="110.6" transform="rotate(-90 198.6 110.6)">VDDA</text>
<text x="205.7" y="110.6" transform="rotate(-90 205.7 110.6)">VDD</text>
<text x="197.2" y="115.5" transform="rotate(-90 197.2 115.5)">21</text>
<text x="204.3" y="115.5" transform="rotate(-90 204.3 115.5)">23</text>
</g>
<g font-size="3.2">
<text x="29.7" y="66.8">3</text>
<text x="29.7" y="70.3">2</text>
<text x="29.7" y="73.9">1</text>
<text x="50.7" y="72.5">2</text>
<text x="54.2" y="74.2">GND</text>
<text x="94.8" y="76">2</text>
<text x="98.3" y="77.8">GND</text>
<text x="66.7" y="95.6" transform="rotate(-90 66.7 95.6)">3</text>
<text x="70.2" y="95.6" transform="rotate(-90 70.2 95.6)">2</text>
<text x="68.4" y="104.3" transform="rotate(-90 68.4 104.3)">GND</text>
<text x="72" y="104.3" transform="rotate(-90 72 104.3)">GND</text>
<text x="66.7" y="119.1" transform="rotate(-90 66.7 119.1)">4</text>
<text x="68.4" y="115.6" transform="rotate(-90 68.4 115.6)">GND</text>
<text x="70.2" y="119.1" transform="rotate(-90 70.2 119.1)">5</text>
<text x="72" y="115.6" transform="rotate(-90 72 115.6)">GND</text>
<text x="88.2" y="185.3">A1B12</text>
<text x="100.1" y="187.1">GND</text>
<text x="357.6" y="189.9">1</text>
<text x="357.6" y="194.2">2</text>
<text x="357.6" y="197.7">3</text>
<text x="357.6" y="201.2">4</text>
<text x="57.8" y="206.5">2</text>
<text x="61.3" y="208.3">GND</text>
<text x="88.2" y="224.2">B1A12</text>
<text x="100.1" y="225.9">GND</text>
</g>
<g font-size="3.2" fill="#c33">
<text x="33.5" y="138.1">In J6:</text>
<text x="33.5" y="141.3">- If no jumper is connected, X1 is the clock source.</text>
<text x="33.5" y="144.4">- If a jumper between 1-2, SMA is the clock source.</text>
</g>
</svg>
